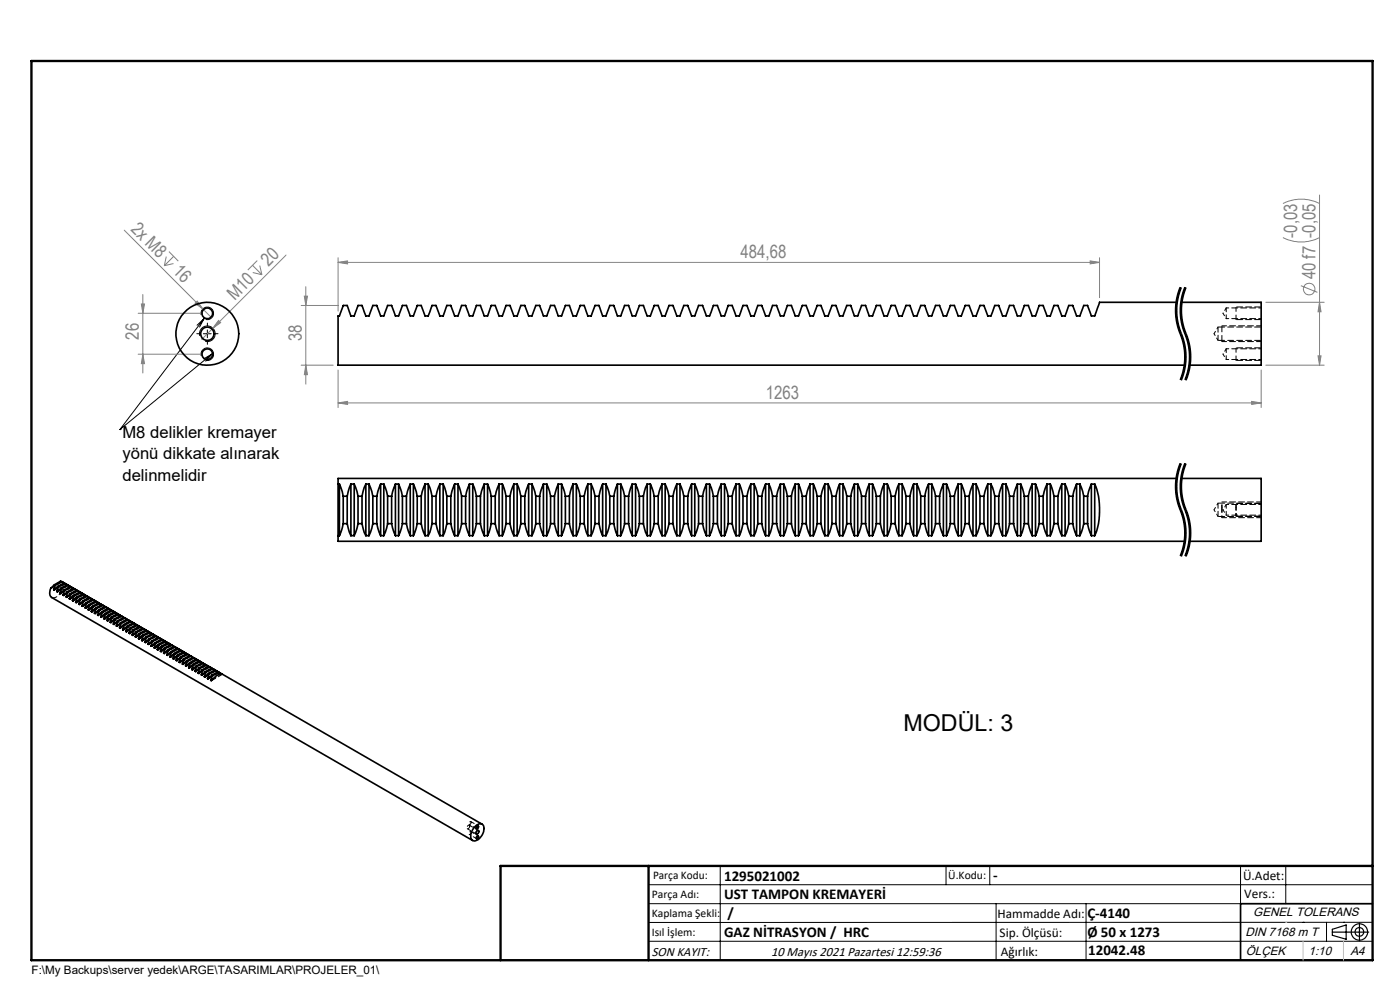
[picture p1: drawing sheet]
<svg xmlns="http://www.w3.org/2000/svg" width="297mm" height="210mm" viewBox="0 0 297 210" stroke-linecap="round" stroke-linejoin="round" font-family="sans-serif">
<g fill="none" stroke="#808080" stroke-width=".21">
<path d="M26.4 48.8l16.6 16.7M35.3 54.4l-.4 2M35.8 53.4l2 2M36.8 55.9l-1.9 .5M36.8 54.4l-1.9 2M53.6 56.3l2 2M53.6 57.8l2 .5M54.6 55.3l-2 2M55.1 56.3l.5 2M60.7 54.1l-17.9 17.9M71.7 55.7l2-.4v.7zM71.7 54.7v11.3"/>
<path d="M71.7 55.7h161.6M231.3 55.3l2 .4-2 .3zM233.3 54.7v8.4M272.2 50.4a8.6 8.6 0 0 0 7.7 0M272.2 43.2a8.6 8.6 0 0 1 7.7 0M279.9 41.4v36.1M29.3 66.5h13.7M29.3 75.1h13.7M30 64.5h.7l-.4 2zM30.3 75.1l.4 2h-.7zM30.3 62.5v16.6M41.4 64.3l.4-.4 1.2 1.6z"/>
<path d="M43 65.5l1.9 1.9M46.4 68l.4 .4-1.6 1.2zM63.9 64.8h7.9M63.9 77.5h6.8M64.6 62.8h.6l-.3 2zM64.9 77.5l.3 2h-.6zM64.9 60.8v20.7M71.7 78.5v8M267.5 78.5v8M268.5 77.5h12.4M268.5 64.1h12.4M276 60.6l3.5 1.4"/>
<path d="M279.6 75.5h.6l-.3 2zM279.9 64.1l.3 2h-.6zM71.7 85.5l2-.3v.6zM71.7 85.5h195.8M265.5 85.2l2 .3-2 .3z"/>
<circle cx="277.7" cy="61.3" r="1.23"/>
</g>
<g fill="none" stroke="#000" stroke-width=".21">
<path d="M42.4 71.3a1.67 1.67 0 0 1 1.4-2.2 1.67 1.67 0 0 1 1.8 1.9 1.67 1.67 0 0 1-2.1 1.4M42.7 75.5a1.34 1.34 0 0 1 1.2-1.7 1.34 1.34 0 0 1 1.4 1.5 1.34 1.34 0 0 1-1.7 1.1M42.7 66.8a1.33 1.33 0 0 1 1.2-1.6 1.33 1.33 0 0 1 1.4 1.4 1.33 1.33 0 0 1-1.7 1.2M43.1 70.8h1.7M43.3 67.6l-17.9 23.5M43.3 67.6l-1 1.8M43.3 67.6l-1.5 1.4M44 70v1.6M45 75.1l-19.6 16M45 75.1l-1.4 1.5M45 75.1l-1.8 1M249.4 64.5v.6a13 13 0 0 0 .7 5.2"/>
<path d="M249.5 64l-.1 .5M249.7 62.9l-.2 1.1M249.8 67.2l.3 2M249.8 64v3.2M250.1 70.4l.4 .9M250.1 69.2l.5 1.3M250.1 62.5l-.3 1.5M250.3 60.9l-.6 2M250.4 64.5v.6a13 13 0 0 0 .7 5.2M250.5 64l-.1 .5M250.5 60.9a13.2 13.2 0 0 0 .4 10.9 12.8 12.8 0 0 1-.4 8.8M250.5 71.3l.2 .5"/>
<path d="M250.6 70.5l.1 .2zM250.7 61l-.6 1.5M250.7 70.7l.3 1M250.7 62.9l-.2 1.1M250.7 71.8l.5 2.1 .1 1.5M250.8 67.2a14.9 14.9 0 0 0 1.2 4.5M250.8 64v3.2M251 79.7l-.3 1M251 71.7l.5 2.1 .2 2.2M251.1 70.4l.6 1.4M251.3 75.4l-.1 2.1-.7 2.6M251.3 60.9l-.6 2"/>
<path d="M251.5 60.9a13.2 13.2 0 0 0 .4 10.9 12.8 12.8 0 0 1-.4 8.8M251.7 76l-.3 2.1-.4 1.6M251.7 61l-.9 3M251.7 71.8l.5 2.1 .1 1.5M252 79.7l-.3 1M252 71.7l.3 1.1M252.3 75.4l-.2 2.7-.8 2.5M252.3 78.7l-.3 1M252.3 72.8l.4 3.2M252.7 76l-.4 2.6M25.4 91.1h.1M250.1 99.9l-.4 2.5"/>
<path d="M250.3 98.2l-.8 3.1-.1 2.7M250.5 98.3a13.2 13.2 0 0 0 .4 10.8 12.8 12.8 0 0 1-.4 8.9M250.5 80.1l-.2 .5M250.7 98.4l-.6 1.5M251.3 98.2l-.8 3.1-.1 2.7M251.5 98.3a13.2 13.2 0 0 0 .4 10.8 12.8 12.8 0 0 1-.4 8.9M251.7 98.4l-.7 2-.3 2M249.4 104l.4 2.7M249.7 102.4l.2 3.2M249.8 106.7l.7 2M249.9 105.6l.2 1M250.1 106.6l.4 1"/>
<path d="M250.4 104l.4 2.7M250.5 107.6l.1 .2M250.5 108.7l.7 2.5v3.2M250.5 117.4l-.2 .5M250.6 107.8l.1 .3zM250.7 108.1l.5 1.5M250.7 102.4l.2 3.2M250.8 106.7l.7 2M250.9 117.6l-.2 .5M250.9 105.6l.6 2M251.2 109.6l.4 2.1M251.2 114.4l-.7 3"/>
<path d="M251.5 107.6l.7 2M251.5 108.7l.7 2.5v3.2M251.6 111.7l-.1 3.2-.6 2.6M251.9 117.6l-.2 .5M252.2 109.6l.1 .5M252.2 114.4l-.2 1.5-.7 2M252.3 116l-.4 1.5M252.3 110.1l.3 1.6M252.6 111.7v2.2l-.3 2.1M101.1 176.3a.33 .33 0 0 1 .5-.1 .33 .33 0 0 1-.1 .5l-.3 .3a.31 .31 0 0 1-.3-.2 .31 .31 0 0 1 .1-.4zM101.2 177.4a.25 .25 0 0 1 .4 0 .25 .25 0 0 1-.1 .4l-.2 .1a.29 .29 0 0 1-.4-.2 .29 .29 0 0 1 .3-.3zM101.2 175.2l.2-.1a.33 .33 0 0 1 .1 .5 .33 .33 0 0 1-.5 .1z"/>
<path d="M137.6 187.7h153.6M137.6 191.7h153.6M137.6 199.7h153.6M152.8 183.7v20M200.7 183.7v4M210 183.7v4M211.3 191.7v12M230.4 191.7v12M263.2 183.7v20M272.8 183.7v8M276.4 195.6h.1M281.4 195.6v4.1"/>
<path d="M285 195.6h.1M291.2 195.6l-153.6 .1"/>
</g>
<path d="M259.2 107.7v-1.2" fill="none" stroke="#000" stroke-width=".21" stroke-dasharray="1.3 .6" stroke-dashoffset=".6" stroke-linecap="butt"/>
<path d="M259.2 109.8v-1.7" fill="none" stroke="#000" stroke-width=".21" stroke-dasharray="1.3 .6" stroke-dashoffset=".8" stroke-linecap="butt"/>
<path d="M262.2 107.8v-1" fill="none" stroke="#000" stroke-width=".21" stroke-dasharray="1.3 .6" stroke-dashoffset=".5" stroke-linecap="butt"/>
<path d="M262.2 109.5v-1.4" fill="none" stroke="#000" stroke-width=".21" stroke-dasharray="1.3 .6" stroke-dashoffset=".7" stroke-linecap="butt"/>
<path d="M259.2 72.4v-3.3" fill="none" stroke="#000" stroke-width=".21" stroke-dasharray="1.3 .6" stroke-dashoffset="-.1" stroke-linecap="butt"/>
<path d="M262.2 76.4v-2.6M262.2 67.8v-2.7" fill="none" stroke="#000" stroke-width=".21" stroke-dasharray="1.3 .6" stroke-dashoffset=".3" stroke-linecap="butt"/>
<path d="M259.2 107.7v-1.2" fill="none" stroke="#000" stroke-width=".25" stroke-dasharray="1.3 .6" stroke-dashoffset=".6" stroke-linecap="butt"/>
<path d="M259.2 109.8v-1.7" fill="none" stroke="#000" stroke-width=".25" stroke-dasharray="1.3 .6" stroke-dashoffset=".8" stroke-linecap="butt"/>
<path d="M262.2 109.5v-1.4" fill="none" stroke="#000" stroke-width=".25" stroke-dasharray="1.3 .6" stroke-dashoffset=".7" stroke-linecap="butt"/>
<path d="M262.2 107.8v-1" fill="none" stroke="#000" stroke-width=".25" stroke-dasharray="1.3 .6" stroke-dashoffset=".5" stroke-linecap="butt"/>
<path d="M250.5 60.9a12.8 12.8 0 0 0 0 9.9M250.5 70.8a12.8 12.8 0 0 1 0 9.8M251.5 60.9a12.8 12.8 0 0 0 0 9.9M251.5 70.8a12.8 12.8 0 0 1 0 9.8M250.5 98.3a12.8 12.8 0 0 0 0 9.8M251.5 98.3a12.8 12.8 0 0 0 0 9.8M250.5 108.1a12.8 12.8 0 0 1 0 9.9M251.5 108.1a12.8 12.8 0 0 1 0 9.9" fill="none" stroke="#000" stroke-width=".21" stroke-dasharray="6.3 1.3 1.3 1.3" stroke-dashoffset="3.2" stroke-linecap="butt"/>
<g fill="none" stroke="#000" stroke-width=".25">
<path d="M282.6 197.7h7.8M282.6 197.1l3-.9v3l-3-.8zM288.4 195.8v3.8M106.2 203.7h185"/>
<circle cx="288.4" cy="197.7" r="1.74"/>
<circle cx="288.4" cy="197.7" r=".93"/>
</g>
<path d="M42.3 70.8h-.6M44 69.1v-.6M44 72.5v.5M45.7 70.8h.5" fill="none" stroke="#000" stroke-width=".21" stroke-dasharray="15.2 1.3 1.3 1.3"/>
<path d="M259.2 72.5h8.3M267.6 69.1h-8.4M259.2 109.8h8.3M267.6 106.5h-8.4" fill="none" stroke="#000" stroke-width=".21" stroke-dasharray="1.3 .6" stroke-dashoffset=".3"/>
<path d="M259.2 72.5v-.1M262.2 76.5v-.1M262.2 67.8h.1M259.2 108.1v-.4M262.2 108.1v-.3" fill="none" stroke="#000" stroke-width=".21" stroke-dasharray="1.3 .6"/>
<path d="M262.2 76.5h5.3M262.2 67.8h5.3M267.6 73.8h-5.4M267.6 65.1h-5.4M262.2 109.5h5.3M267.6 106.8h-5.4" fill="none" stroke="#000" stroke-width=".21" stroke-dasharray="1.3 .6" stroke-dashoffset="-.1"/>
<path d="M259.2 108.1v-.4M262.2 109.5h.1M262.2 108.1v-.3" fill="none" stroke="#000" stroke-width=".25" stroke-dasharray="1.3 .6"/>
<path d="M291.2 191.7h-28v12" fill="none" stroke="#000" stroke-width=".35"/>
<path d="M6.7 12.9h284.5v190.8h-284.5zM137.6 183.7v20M291.2 183.7h-185v20" fill="none" stroke="#000" stroke-width=".5"/>
<path d="M276.4 199.7v4M285 199.7v4" fill="none" stroke="#c0c0c0" stroke-width=".21"/>
<path d="M272.8 195.6h.1" fill="none" stroke="#c0c0c0" stroke-width=".25"/>
<g fill="#808080">
<path d="M41.4 64.3l.4-.4 1.2 1.6z"/>
<path d="M46.4 68l.4 .4-1.6 1.2z"/>
<path d="M265.5 85.2l2 .3-2 .3zM71.7 85.5l2-.3v.6zM231.3 55.3l2 .4-2 .3zM71.7 55.7l2-.4v.7z"/>
<path d="M64.6 62.8h.6l-.3 2zM64.9 77.5l.3 2h-.6zM279.9 64.1l.3 2h-.6zM279.6 75.5h.6l-.3 2zM30 64.5h.7l-.4 2zM30.3 75.1l.4 2h-.7z"/>
</g>
<g fill="none" stroke="#000" stroke-width=".35">
<path d="M249.6 64.1h-16.3l-1.1 2.9h-.7l-.8-2.2h-.8l-.8 2.2h-.7l-.8-2.2h-.9l-.7 2.2h-.8l-.8-2.2h-.8l-.8 2.2h-.7l-.8-2.2h-.8l-.8 2.2h-.7l-.8-2.2h-.9l-.8 2.2h-.7l-.8-2.2h-.8l-.8 2.2h-.7l-.8-2.2h-.9l-.8 2.2h-.6l-.9-2.2h-.8l-.8 2.2h-.7l-.8-2.2h-.8l-.9 2.2h-.6l-.8-2.2h-.9l-.8 2.2h-.7l-.8-2.2h-.8l-.8 2.2h-.7l-.8-2.2h-.9l-.8 2.2h-.7l-.8-2.2h-.8l-.8 2.2h-.7l-.8-2.2h-.8l-.9 2.2h-.7l-.7-2.2h-.9l-.8 2.2h-.7l-.8-2.2h-.8l-.8 2.2h-.7l-.8-2.2h-.9l-.8 2.2h-.7l-.8-2.2h-.8l-.8 2.2h-.7l-.8-2.2h-.8l-.9 2.2h-.7l-.8-2.2h-.8l-.8 2.2h-.7l-.8-2.2h-.9l-.7 2.2h-.7l-.9-2.2h-.8l-.8 2.2h-.7l-.8-2.2h-.8l-.8 2.2h-.7l-.8-2.2h-.9l-.8 2.2h-.7l-.8-2.2h-.8l-.8 2.2h-.7l-.8-2.2h-.9l-.8 2.2h-.6l-.9-2.2h-.8l-.8 2.2h-.7l-.8-2.2h-.8l-.8 2.2h-.7l-.8-2.2h-.9l-.8 2.2h-.7l-.8-2.2h-.8l-.8 2.2h-.7l-.8-2.2h-.9l-.8 2.2h-.7l-.7-2.2h-.9l-.8 2.2h-.7l-.8-2.2h-.8l-.8 2.2h-.8l-.7-2.2h-.9l-.8 2.2h-.7l-.8-2.2h-.8l-.8 2.2h-.7l-.8-2.2h-.9l-.8 2.2h-.7l-.8-2.2h-.8l-.8 2.2h-.7l-.8-2.2h-.8l-.8 2.2h-.8l-.8-2.2h-.8l-.8 2.2h-.7l-.8-2.2h-.8l-.8 2.2h-.7l-.8-2.2h-.9l-.8 2.2h-.7l-.8-2.2h-.8l-.8 2.2h-.7l-.8-2.2h-.9l-.7 2.2h-.8l-.8-2.2h-.8l-.8 2.2h-.7l-.8-2.2h-.8l-.9 2.2h-.6l-.8-2.2h-.9l-.8 2.2h-.7l-.8-2.2h-.8l-.8 2.2h-.7l-.8-2.2h-.9l-.8 2.2h-.6l-.9-2.2h-.8l-.8 2.2h-.7l-.8-2.2h-.8l-.9 2.2h-.7l-.7-2.2h-.9l-.8 2.2h-.3v10.5h179.7M250.6 64.1h16.9v13.4h-15.2M71.7 113.6v1.2h179.7M71.7 113.6h.3M71.7 102.7h.3M71.7 102.7v10.9M72 102.7l.8 2.6M72 102.7v10.9M72.8 111.1l-.8 2.5M72.8 111.1h.9M72.8 105.3h.9M72.8 105.3v5.8"/>
<path d="M73.7 111.1l.7 2.5M73.7 105.3v5.8M74.4 102.7l-.7 2.6M74.4 113.6h.7M74.4 102.7h.7M74.4 102.7v10.9M75.1 102.7l.9 2.6M75.1 102.7v10.9M76 111.1l-.9 2.5M76 111.1h.8M76 105.3h.8M76 105.3v5.8"/>
<path d="M76.8 111.1l.5 1.8 .3 .7M76.8 105.3v5.8M77.6 102.7l-.3 .7-.5 1.9M77.6 113.6h.7M77.6 102.7h.7M77.6 102.7v10.9M78.3 102.7l.8 2.6M78.3 102.7v10.9M79.1 111.1l-.8 2.5M79.1 111.1h.8M79.1 105.3h.8M79.1 105.3v5.8"/>
<path d="M79.9 111.1l.9 2.5M79.9 105.3v5.8M80.8 102.7l-.9 2.6M80.8 113.6h.6M80.8 102.7h.6M80.8 102.7v10.9M81.4 102.7l.8 2.6M81.4 102.7v10.9M82.2 111.1l-.8 2.5M82.2 111.1h.9M82.2 105.3h.9M82.2 105.3v5.8"/>
<path d="M83.1 111.1l.8 2.5M83.1 105.3v5.8M83.9 102.7l-.8 2.6M83.9 113.6h.7M83.9 102.7h.7M83.9 102.7v10.9M84.6 102.7l.8 2.6M84.6 102.7v10.9M85.4 111.1l-.8 2.5M85.4 111.1h.8M85.4 105.3h.8M85.4 105.3v5.8"/>
<path d="M86.2 111.1l.8 2.5M86.2 105.3v5.8M87 102.7l-.8 2.6M87 113.6h.7M87 102.7h.7M87 102.7v10.9M87.7 102.7l.8 2.6M87.7 102.7v10.9M88.5 111.1l-.8 2.5M88.5 111.1h.9M88.5 105.3h.9M88.5 105.3v5.8"/>
<path d="M89.4 111.1l.8 2.5M89.4 105.3v5.8M90.2 102.7l-.8 2.6M90.2 113.6h.6M90.2 102.7h.6M90.2 102.7v10.9M90.8 102.7l.4 .7 .5 1.9M90.8 102.7v10.9M91.7 111.1l-.5 1.8-.4 .7M91.7 111.1h.8M91.7 105.3h.8M91.7 105.3v5.8"/>
<path d="M92.5 111.1l.8 2.5M92.5 105.3v5.8M93.3 102.7l-.8 2.6M93.3 113.6h.7M93.3 102.7h.7M93.3 102.7v10.9M94 102.7l.8 2.6M94 102.7v10.9M94.8 111.1l-.8 2.5M94.8 111.1h.8M94.8 105.3h.8M94.8 105.3v5.8"/>
<path d="M95.6 111.1l.8 2.5M95.6 105.3v5.8M96.4 102.7l-.8 2.6M96.4 113.6h.8M96.4 102.7h.8M96.4 102.7v10.9M97.2 102.7l.7 2.6M97.2 102.7v10.9M97.9 111.1l-.7 2.5M97.9 111.1h.9M97.9 105.3h.9M97.9 105.3v5.8"/>
<path d="M98.8 111.1l.8 2.5M98.8 105.3v5.8M99.6 102.7l-.8 2.6M99.6 113.6h.7M99.6 102.7h.7M99.6 102.7v10.9M100.3 102.7l.8 2.6M100.3 102.7v10.9M101.1 111.1l-.8 2.5M101.1 111.1h.8M101.1 105.3h.8M101.1 105.3v5.8"/>
<path d="M101.9 111.1l.8 2.5M101.9 105.3v5.8M102.7 102.7l-.8 2.6M102.7 113.6h.7M102.7 102.7h.7M102.7 102.7v10.9M103.4 102.7l.8 2.6M103.4 102.7v10.9M104.2 111.1l-.8 2.5M104.2 111.1h.9M104.2 105.3h.9M104.2 105.3v5.8"/>
<path d="M105.1 111.1l.8 2.5M105.1 105.3v5.8M105.9 102.7l-.8 2.6M105.9 113.6h.7M105.9 102.7h.7M105.9 102.7v10.9M106.6 102.7l.8 2.6M106.6 102.7v10.9M107.4 111.1l-.8 2.5M107.4 111.1h.8M107.4 105.3h.8M107.4 105.3v5.8"/>
<path d="M108.2 111.1l.8 2.5M108.2 105.3v5.8M109 102.7l-.8 2.6M109 113.6h.7M109 102.7h.7M109 102.7v10.9M109.7 102.7l.8 2.6M109.7 102.7v10.9M110.5 111.1l-.8 2.5M110.5 111.1h.8M110.5 105.3h.8M110.5 105.3v5.8"/>
<path d="M111.3 111.1l.8 2.5M111.3 105.3v5.8M112.1 102.7l-.8 2.6M112.1 113.6h.8M112.1 102.7h.8M112.1 102.7v10.9M112.9 102.7l.8 2.6M112.9 102.7v10.9M113.7 111.1l-.8 2.5M113.7 111.1h.8M113.7 105.3h.8M113.7 105.3v5.8"/>
<path d="M114.5 111.1l.8 2.5M114.5 105.3v5.8M115.3 102.7l-.8 2.6M115.3 113.6h.7M115.3 102.7h.7M115.3 102.7v10.9M116 102.7l.8 2.6M116 102.7v10.9M116.8 111.1l-.8 2.5M116.8 111.1h.8M116.8 105.3h.8M116.8 105.3v5.8"/>
<path d="M117.6 111.1l.8 2.5M117.6 105.3v5.8M118.4 102.7l-.8 2.6M118.4 113.6h.7M118.4 102.7h.7M118.4 102.7v10.9M119.1 102.7l.8 2.6M119.1 102.7v10.9M119.9 111.1l-.8 2.5M119.9 111.1h.9M119.9 105.3h.9M119.9 105.3v5.8"/>
<path d="M120.8 111.1l.8 2.5M120.8 105.3v5.8M121.6 102.7l-.8 2.6M121.6 113.6h.7M121.6 102.7h.7M121.6 102.7v10.9M122.3 102.7l.8 2.6M122.3 102.7v10.9M123.1 111.1l-.8 2.5M123.1 111.1h.8M123.1 105.3h.8M123.1 105.3v5.8"/>
<path d="M123.9 111.1l.8 2.5M123.9 105.3v5.8M124.7 102.7l-.8 2.6M124.7 113.6h.7M124.7 102.7h.7M124.7 102.7v10.9M125.4 102.7l.8 2.6M125.4 102.7v10.9M126.2 111.1l-.8 2.5M126.2 111.1h.9M126.2 105.3h.9M126.2 105.3v5.8"/>
<path d="M127.1 111.1l.7 2.5M127.1 105.3v5.8M127.8 102.7l-.7 2.6M127.8 113.6h.8M127.8 102.7h.8M127.8 102.7v10.9M128.6 102.7l.8 2.6M128.6 102.7v10.9M129.4 111.1l-.8 2.5M129.4 111.1h.8M129.4 105.3h.8M129.4 105.3v5.8"/>
<path d="M130.2 111.1l.8 2.5M130.2 105.3v5.8M131 102.7l-.8 2.6M131 113.6h.7M131 102.7h.7M131 102.7v10.9M131.7 102.7l.8 2.6M131.7 102.7v10.9M132.5 111.1l-.8 2.5M132.5 111.1h.9M132.5 105.3h.9M132.5 105.3v5.8"/>
<path d="M133.4 111.1l.7 2.5M133.4 105.3v5.8M134.1 102.7l-.7 2.6M134.1 113.6h.7M134.1 102.7h.7M134.1 102.7v10.9M134.8 102.7l.8 2.6M134.8 102.7v10.9M135.6 111.1l-.8 2.5M135.6 111.1h.9M135.6 105.3h.9M135.6 105.3v5.8"/>
<path d="M136.5 111.1l.4 1.8 .4 .7M136.5 105.3v5.8M137.3 102.7l-.4 .7-.4 1.9M137.3 113.6h.7M137.3 102.7h.7M137.3 102.7v10.9M138 102.7l.8 2.6M138 102.7v10.9M138.8 111.1l-.8 2.5M138.8 111.1h.8M138.8 105.3h.8M138.8 105.3v5.8"/>
<path d="M139.6 111.1l.8 2.5M139.6 105.3v5.8M140.4 102.7l-.8 2.6M140.4 113.6h.7M140.4 102.7h.7M140.4 102.7v10.9M141.1 102.7l.8 2.6M141.1 102.7v10.9M141.9 111.1l-.8 2.5M141.9 111.1h.9M141.9 105.3h.9M141.9 105.3v5.8"/>
<path d="M142.8 111.1l.8 2.5M142.8 105.3v5.8M143.6 102.7l-.8 2.6M143.6 113.6h.7M143.6 102.7h.7M143.6 102.7v10.9M144.3 102.7l.8 2.6M144.3 102.7v10.9M145.1 111.1l-.8 2.5M145.1 111.1h.8M145.1 105.3h.8M145.1 105.3v5.8"/>
<path d="M145.9 111.1l.8 2.5M145.9 105.3v5.8M146.7 102.7l-.8 2.6M146.7 113.6h.7M146.7 102.7h.7M146.7 102.7v10.9M147.4 102.7l.8 2.6M147.4 102.7v10.9M148.2 111.1l-.8 2.5M148.2 111.1h.8M148.2 105.3h.8M148.2 105.3v5.8"/>
<path d="M149 111.1l.9 2.5M149 105.3v5.8M149.9 102.7l-.9 2.6M149.9 113.6h.6M149.9 102.7h.6M149.9 102.7v10.9M150.5 102.7l.4 .7 .4 1.9M150.5 102.7v10.9M151.3 111.1l-.4 1.8-.4 .7M151.3 111.1h.9M151.3 105.3h.9M151.3 105.3v5.8"/>
<path d="M152.2 111.1l.8 2.5M152.2 105.3v5.8M153 102.7l-.8 2.6M153 113.6h.7M153 102.7h.7M153 102.7v10.9M153.7 102.7l.8 2.6M153.7 102.7v10.9M154.5 111.1l-.8 2.5M154.5 111.1h.8M154.5 105.3h.8M154.5 105.3v5.8"/>
<path d="M155.3 111.1l.8 2.5M155.3 105.3v5.8M156.1 102.7l-.8 2.6M156.1 113.6h.7M156.1 102.7h.7M156.1 102.7v10.9M156.8 102.7l.8 2.6M156.8 102.7v10.9M157.6 111.1l-.8 2.5M157.6 111.1h.9M157.6 105.3h.9M157.6 105.3v5.8"/>
<path d="M158.5 111.1l.8 2.5M158.5 105.3v5.8M159.3 102.7l-.8 2.6M159.3 113.6h.7M159.3 102.7h.7M159.3 102.7v10.9M160 102.7l.8 2.6M160 102.7v10.9M160.8 111.1l-.8 2.5M160.8 111.1h.8M160.8 105.3h.8M160.8 105.3v5.8"/>
<path d="M161.6 111.1l.8 2.5M161.6 105.3v5.8M162.4 102.7l-.8 2.6M162.4 113.6h.7M162.4 102.7h.7M162.4 102.7v10.9M163.1 102.7l.8 2.6M163.1 102.7v10.9M163.9 111.1l-.8 2.5M163.9 111.1h.8M163.9 105.3h.8M163.9 105.3v5.8"/>
<path d="M164.7 111.1l.9 2.5M164.7 105.3v5.8M165.6 102.7l-.9 2.6M165.6 113.6h.7M165.6 102.7h.7M165.6 102.7v10.9M166.3 102.7l.7 2.6M166.3 102.7v10.9M167 111.1l-.7 2.5M167 111.1h.9M167 105.3h.9M167 105.3v5.8"/>
<path d="M167.9 111.1l.8 2.5M167.9 105.3v5.8M168.7 102.7l-.8 2.6M168.7 113.6h.7M168.7 102.7h.7M168.7 102.7v10.9M169.4 102.7l.8 2.6M169.4 102.7v10.9M170.2 111.1l-.8 2.5M170.2 111.1h.8M170.2 105.3h.8M170.2 105.3v5.8"/>
<path d="M171 111.1l.8 2.5M171 105.3v5.8M171.8 102.7l-.8 2.6M171.8 113.6h.7M171.8 102.7h.7M171.8 102.7v10.9M172.5 102.7l.9 2.6M172.5 102.7v10.9M173.4 111.1l-.9 2.5M173.4 111.1h.8M173.4 105.3h.8M173.4 105.3v5.8"/>
<path d="M174.2 111.1l.8 2.5M174.2 105.3v5.8M175 102.7l-.8 2.6M175 113.6h.7M175 102.7h.7M175 102.7v10.9M175.7 102.7l.8 2.6M175.7 102.7v10.9M176.5 111.1l-.8 2.5M176.5 111.1h.8M176.5 105.3h.8M176.5 105.3v5.8"/>
<path d="M177.3 111.1l.8 2.5M177.3 105.3v5.8M178.1 102.7l-.8 2.6M178.1 113.6h.7M178.1 102.7h.7M178.1 102.7v10.9M178.8 102.7l.8 2.6M178.8 102.7v10.9M179.6 111.1l-.8 2.5M179.6 111.1h.9M179.6 105.3h.9M179.6 105.3v5.8"/>
<path d="M180.5 111.1l.8 2.5M180.5 105.3v5.8M181.3 102.7l-.8 2.6M181.3 113.6h.7M181.3 102.7h.7M181.3 102.7v10.9M182 102.7l.8 2.6M182 102.7v10.9M182.8 111.1l-.8 2.5M182.8 111.1h.8M182.8 105.3h.8M182.8 105.3v5.8"/>
<path d="M183.6 111.1l.8 2.5M183.6 105.3v5.8M184.4 102.7l-.8 2.6M184.4 113.6h.7M184.4 102.7h.7M184.4 102.7v10.9M185.1 102.7l.8 2.6M185.1 102.7v10.9M185.9 111.1l-.8 2.5M185.9 111.1h.9M185.9 105.3h.9M185.9 105.3v5.8"/>
<path d="M186.8 111.1l.7 2.5M186.8 105.3v5.8M187.5 102.7l-.7 2.6M187.5 113.6h.7M187.5 102.7h.7M187.5 102.7v10.9M188.2 102.7l.9 2.6M188.2 102.7v10.9M189.1 111.1l-.9 2.5M189.1 111.1h.8M189.1 105.3h.8M189.1 105.3v5.8"/>
<path d="M189.9 111.1l.8 2.5M189.9 105.3v5.8M190.7 102.7l-.8 2.6M190.7 113.6h.7M190.7 102.7h.7M190.7 102.7v10.9M191.4 102.7l.8 2.6M191.4 102.7v10.9M192.2 111.1l-.8 2.5M192.2 111.1h.8M192.2 105.3h.8M192.2 105.3v5.8"/>
<path d="M193 111.1l.8 2.5M193 105.3v5.8M193.8 102.7l-.8 2.6M193.8 113.6h.7M193.8 102.7h.7M193.8 102.7v10.9M194.5 102.7l.8 2.6M194.5 102.7v10.9M195.3 111.1l-.8 2.5M195.3 111.1h.9M195.3 105.3h.9M195.3 105.3v5.8"/>
<path d="M196.2 111.1l.4 1.8 .4 .7M196.2 105.3v5.8M197 102.7l-.4 .7-.4 1.9M197 113.6h.7M197 102.7h.7M197 102.7v10.9M197.7 102.7l.8 2.6M197.7 102.7v10.9M198.5 111.1l-.8 2.5M198.5 111.1h.8M198.5 105.3h.8M198.5 105.3v5.8"/>
<path d="M199.3 111.1l.8 2.5M199.3 105.3v5.8M200.1 102.7l-.8 2.6M200.1 113.6h.7M200.1 102.7h.7M200.1 102.7v10.9M200.8 102.7l.8 2.6M200.8 102.7v10.9M201.6 111.1l-.8 2.5M201.6 111.1h.9M201.6 105.3h.9M201.6 105.3v5.8"/>
<path d="M202.5 111.1l.8 2.5M202.5 105.3v5.8M203.3 102.7l-.8 2.6M203.3 113.6h.6M203.3 102.7h.6M203.3 102.7v10.9M203.9 102.7l.9 2.6M203.9 102.7v10.9M204.8 111.1l-.9 2.5M204.8 111.1h.8M204.8 105.3h.8M204.8 105.3v5.8"/>
<path d="M205.6 111.1l.8 2.5M205.6 105.3v5.8M206.4 102.7l-.8 2.6M206.4 113.6h.7M206.4 102.7h.7M206.4 102.7v10.9M207.1 102.7l.8 2.6M207.1 102.7v10.9M207.9 111.1l-.8 2.5M207.9 111.1h.8M207.9 105.3h.8M207.9 105.3v5.8"/>
<path d="M208.7 111.1l.9 2.5M208.7 105.3v5.8M209.6 102.7l-.9 2.6M209.6 113.6h.6M209.6 102.7h.6M209.6 102.7v10.9M210.2 102.7l.4 .7 .4 1.9M210.2 102.7v10.9M211 111.1l-.4 1.8-.4 .7M211 111.1h.9M211 105.3h.9M211 105.3v5.8"/>
<path d="M211.9 111.1l.8 2.5M211.9 105.3v5.8M212.7 102.7l-.8 2.6M212.7 113.6h.7M212.7 102.7h.7M212.7 102.7v10.9M213.4 102.7l.8 2.6M213.4 102.7v10.9M214.2 111.1l-.8 2.5M214.2 111.1h.8M214.2 105.3h.8M214.2 105.3v5.8"/>
<path d="M215 111.1l.8 2.5M215 105.3v5.8M215.8 102.7l-.8 2.6M215.8 113.6h.7M215.8 102.7h.7M215.8 102.7v10.9M216.5 102.7l.8 2.6M216.5 102.7v10.9M217.3 111.1l-.8 2.5M217.3 111.1h.9M217.3 105.3h.9M217.3 105.3v5.8"/>
<path d="M218.2 111.1l.8 2.5M218.2 105.3v5.8M219 102.7l-.8 2.6M219 113.6h.7M219 102.7h.7M219 102.7v10.9M219.7 102.7l.8 2.6M219.7 102.7v10.9M220.5 111.1l-.8 2.5M220.5 111.1h.8M220.5 105.3h.8M220.5 105.3v5.8"/>
<path d="M221.3 111.1l.8 2.5M221.3 105.3v5.8M222.1 102.7l-.8 2.6M222.1 113.6h.7M222.1 102.7h.7M222.1 102.7v10.9M222.8 102.7l.8 2.6M222.8 102.7v10.9M223.6 111.1l-.8 2.5M223.6 111.1h.8M223.6 105.3h.8M223.6 105.3v5.8"/>
<path d="M224.4 111.1l.8 2.5M224.4 105.3v5.8M225.2 102.7l-.8 2.6M225.2 113.6h.8M225.2 102.7h.8M225.2 102.7v10.9M226 102.7l.7 2.6M226 102.7v10.9M226.7 111.1l-.7 2.5M226.7 111.1h.9M226.7 105.3h.9M226.7 105.3v5.8"/>
<path d="M227.6 111.1l.8 2.5M227.6 105.3v5.8M228.4 102.7l-.8 2.6M228.4 113.6h.7M228.4 102.7h.7M228.4 102.7v10.9M229.1 102.7l.8 2.6M229.1 102.7v10.9M229.9 111.1l-.8 2.5M229.9 111.1h.8M229.9 105.3h.8M229.9 105.3v5.8"/>
<path d="M230.7 111.1l.8 2.5M230.7 105.3v5.8M231.5 102.7l-.8 2.6M231.5 113.6h.7M231.5 102.7h.7M231.5 102.7v10.9M232.2 102.7a15 15 0 0 1 0 10.9M232.2 102.7v10.9M249.6 101.5h-177.9v1.2M250.6 101.5h16.9v13.3h-15.2M10.8 124.7a1.6 1.6 0 0 0 .2 2l89.3 51.6M11 124.6l-.2 .1"/>
<path d="M11.6 124l-.8 .7M11.6 124l.1 .1M11.7 124.1l-.3 1M11.8 124.8l-.4 .3M12.2 124.4l-.7 .8-.1-.1M12.2 124.4l.2 .1M12.4 124.5l-.3 1M12.5 125.2l-.4 .3M12.8 123.3l.7 .3M12.8 123.3l.2 .1M12.8 123.3l-1.2 .7M12.9 124.8l-.7 .7h-.1"/>
<path d="M12.9 124.8l.2 .1M13 123.4l.7 .3M13 123.4l-1.3 .7M13.1 124.9l-.4 1M13.2 125.6l-.5 .3M13.5 123.7l.6 .3M13.5 123.7l.2 .1M13.5 123.7l-1.3 .7M13.6 125.2l-.7 .7h-.2M13.6 125.2l.2 .1M13.7 123.8l.6 .3M13.7 123.8l-1.3 .7"/>
<path d="M13.8 125.3l-.4 .9M13.8 126l-.4 .2M14.1 124.1l.7 .2M14.1 124.1l.2 .1M14.1 124.1l-1.2 .7M14.3 125.5l-.8 .8-.1-.1M14.3 125.5l.1 .2M14.3 124.2l.7 .3M14.3 124.2l-1.2 .7M14.4 125.7l-.4 .9M14.5 126.4l-.5 .2M14.8 124.5l.7 .2"/>
<path d="M14.8 124.5l.2 .1M14.8 124.5l-1.2 .7M14.9 125.9l-.7 .8-.2-.1M14.9 125.9l.2 .1M15 124.6l.7 .2M15 124.6l-1.2 .7M15.1 126l-.4 1M15.1 126.7l-.4 .3M15.5 124.8l.6 .3M15.5 124.8l.2 .1M15.5 124.8l-1.2 .7M15.6 126.3l-.7 .8-.2-.1"/>
<path d="M15.6 126.3l.2 .1M15.7 124.9l.6 .3M15.7 124.9l-1.3 .8M15.8 126.4l-.4 1M15.8 127.1l-.4 .3M16.2 125.2l.6 .3M16.2 125.2l.1 .1M16.2 125.2l-1.3 .7M16.2 126.7l-.7 .8-.1-.1M16.2 126.7l.2 .1M16.3 125.3l.7 .3M16.3 125.3l-1.2 .7"/>
<path d="M16.4 126.8l-.3 1M16.5 127.5l-.4 .3M16.8 125.6l.7 .3M16.8 125.6l.2 .1M16.8 125.6l-1.2 .7M16.9 127.1l-.7 .7h-.1M16.9 127.1l.2 .1M17 125.7l.7 .3M17 125.7l-1.2 .7M17.1 127.2l-.4 1M17.1 127.9l-.4 .3M17.5 126l.6 .3"/>
<path d="M17.5 126l.1 .1M17.5 126l-1.3 .7M17.6 127.5l-.7 .7h-.2M17.6 127.5l.1 .1M17.6 126.1l.7 .3M17.6 126.1l-1.2 .7M17.7 127.6l-.3 .9M17.8 128.3l-.4 .2M18.1 126.4l.7 .2M18.1 126.4l.2 .1M18.1 126.4l-1.2 .7M18.2 127.9l-.7 .7-.1-.1"/>
<path d="M18.2 127.9l.2 .1M18.3 126.5l.7 .3M18.3 126.5l-1.2 .7M18.4 128l-.3 .9M18.5 128.7l-.4 .2M18.8 126.8l.7 .2M18.8 126.8l.2 .1M18.8 126.8l-1.2 .7M18.9 128.3l-.7 .7-.1-.1M18.9 128.3l.2 .1M19 126.9l.6 .3M19 126.9l-1.3 .7"/>
<path d="M19.1 128.4l-.4 .9M19.2 129.1l-.5 .2M19.5 127.2l.6 .2M19.5 127.2l.1 .1M19.5 127.2l-1.3 .7M19.6 128.6l-.7 .8-.2-.1M19.6 128.6l.2 .2M19.6 127.3l.7 .3M19.6 127.3l-1.2 .7M19.8 128.8l-.4 .9M19.8 129.4l-.4 .3M20.1 127.6l.7 .2"/>
<path d="M20.1 127.6h.2M20.1 127.6l-1.2 .7M20.2 129l-.7 .8-.1-.1M20.2 129l.2 .1M20.3 127.6l.7 .3M20.3 127.6l-1.2 .8M20.4 129.1l-.4 1M20.5 129.8l-.5 .3M20.8 127.9l.7 .3M20.8 127.9l.2 .1M20.8 127.9l-1.2 .7M20.9 129.4l-.7 .8-.2-.1"/>
<path d="M20.9 129.4l.2 .1M21 128l.7 .3M21 128l-1.2 .8M21.1 129.5l-.4 .9M21.1 130.2l-.4 .2M21.5 128.3l.6 .3M21.5 128.3l.2 .1M21.5 128.3l-1.3 .7M21.6 129.8l-.8 .8-.1-.2M21.6 129.8l.2 .1M21.7 128.4l.6 .3M21.7 128.4l-1.3 .7"/>
<path d="M21.8 129.9l-.4 .9M21.8 130.6l-.4 .2M22.2 128.7l.6 .2M22.2 128.7l.1 .1M22.2 128.7l-1.3 .7M22.2 130.2l-.7 .7-.1-.1M22.2 130.2l.2 .1M22.3 128.8l.7 .3M22.3 128.8l-1.2 .7M22.4 130.3l-.4 .9M22.5 131l-.5 .2M22.8 129.1l.7 .2"/>
<path d="M22.8 129.1l.2 .1M22.8 129.1l-1.2 .7M22.9 130.6l-.7 .7-.2-.1M22.9 130.6l.2 .1M23 129.2l.7 .3M23 129.2l-1.2 .7M23.1 130.7l-.4 .9M23.1 131.4l-.4 .2M23.5 129.5l.6 .2M23.5 129.5l.1 .1M23.5 129.5l-1.3 .7M23.6 130.9l-.7 .8-.2-.1"/>
<path d="M23.6 130.9l.1 .1M23.6 129.6l.7 .2M23.6 129.6l-1.2 .7M23.7 131l-.3 1M23.8 131.8l-.4 .2M24.1 129.8l.7 .3M24.1 129.8l.2 .2M24.1 129.8l-1.2 .8M24.2 131.3l-.7 .8-.1-.1M24.2 131.3l.2 .1M24.3 130l.7 .2M24.3 130l-1.2 .7"/>
<path d="M24.4 131.4l-.3 1M24.5 132.1l-.4 .3M24.8 130.2l.7 .3M24.8 130.2l.2 .1M24.8 130.2l-1.2 .7M24.9 131.7l-.7 .8-.1-.1M24.9 131.7l.2 .1M25 130.3l.6 .3M25 130.3l-1.3 .7M25.1 131.8l-.4 1M25.2 132.5l-.5 .3M25.5 130.6l.6 .3"/>
<path d="M25.5 130.6l.1 .1M25.5 130.6l-1.3 .7M25.6 132.1l-.7 .7h-.2M25.6 132.1l.2 .1M25.6 130.7l.7 .3M25.6 130.7l-1.2 .7M25.8 132.2l-.4 1M25.8 132.9l-.4 .3M26.1 131l.7 .3M26.1 131l.2 .1M26.1 131l-1.2 .7M26.2 132.5l-.7 .7h-.1"/>
<path d="M26.2 132.5l.2 .1M26.3 131.1l.7 .3M26.3 131.1l-1.2 .7M26.4 132.6l-.4 1M26.5 133.3l-.5 .3M26.8 131.4l.7 .2M26.8 131.4l.2 .1M26.8 131.4l-1.2 .7M26.9 132.9l-.7 .7h-.2M26.9 132.9l.2 .1M27 131.5l.7 .3M27 131.5l-1.2 .7"/>
<path d="M27.1 133l-.4 .9M27.1 133.7l-.4 .2M27.5 131.8l.7 .2M27.5 131.8l.2 .1M27.5 131.8l-1.3 .7M27.6 133.3l-.8 .7-.1-.1M27.6 133.3h.2M27.7 131.9l.6 .2M27.7 131.9l-1.3 .7M27.8 133.3l-.4 1M27.8 134l-.4 .3M28.2 132.1l.6 .3"/>
<path d="M28.2 132.1l.1 .1M28.2 132.1l-1.3 .8M28.2 133.6l-.7 .8-.1-.1M28.2 133.6l.2 .1M28.3 132.2l.7 .3M28.3 132.2l-1.2 .8M28.4 133.7l-.4 1M28.5 134.4l-.5 .3M28.8 132.5l.7 .3M28.8 132.5l.2 .1M28.8 132.5l-1.2 .8M28.9 134l-.7 .8-.2-.1"/>
<path d="M28.9 134l.2 .1M29 132.6l.7 .3M29 132.6l-1.2 .7M29.1 134.1l-.4 1M29.1 134.8l-.4 .3M29.5 132.9l.6 .3M29.5 132.9l.2 .1M29.5 132.9l-1.3 .7M29.6 134.4l-.7 .8-.2-.1M29.6 134.4l.1 .1M29.7 133l.6 .3M29.7 133l-1.3 .7"/>
<path d="M29.7 134.5l-.3 1M29.8 135.2l-.4 .3M30.1 133.3l.7 .3M30.1 133.3l.2 .1M30.1 133.3l-1.2 .7M30.2 134.8l-.7 .8-.1-.1M30.2 134.8l.2 .1M30.3 133.4l.7 .3M30.3 133.4l-1.2 .7M30.4 134.9l-.3 .9M30.5 135.6l-.4 .2M30.8 133.7l.7 .2"/>
<path d="M30.8 133.7l.2 .1M30.8 133.7l-1.2 .7M30.9 135.2l-.7 .7-.1-.1M30.9 135.2l.2 .1M31 133.8l.6 .3M31 133.8l-1.3 .7M31.1 135.3l-.4 .9M31.2 136l-.5 .2M31.5 134.1l.6 .2M31.5 134.1l.1 .1M31.5 134.1l-1.3 .7M31.6 135.6l-.7 .7-.2-.1"/>
<path d="M31.6 135.6l.1 .1M31.6 134.2l.7 .3M31.6 134.2l-1.2 .7M31.7 135.7l-.3 .9M31.8 136.4l-.4 .2M32.1 134.5l.7 .2M32.1 134.5l.2 .1M32.1 134.5l-1.2 .7M32.2 136l-.7 .7-.1-.1M32.2 136l.2 .1M32.3 134.6l.7 .3M32.3 134.6l-1.2 .7"/>
<path d="M32.4 136.1l-.4 .9M32.5 136.8l-.5 .2M32.8 134.9l.7 .2M32.8 134.9l.2 .1M32.8 134.9l-1.2 .7M32.9 136.3l-.7 .8-.2-.1M32.9 136.3l.2 .1M33 135l.7 .2M33 135l-1.3 .7M33.1 136.4l-.4 1M33.1 137.2l-.4 .2M33.5 135.2l.6 .3"/>
<path d="M33.5 135.2l.2 .2M33.5 135.2l-1.3 .8M33.6 136.7l-.8 .8-.1-.1M33.6 136.7l.2 .1M33.7 135.4l.6 .2M33.7 135.4l-1.3 .7M33.8 136.8l-.4 1M33.8 137.5l-.4 .3M34.1 135.6l.7 .3M34.1 135.6l.2 .1M34.1 135.6l-1.2 .7M34.3 137.1l-.8 .8-.1-.1"/>
<path d="M34.3 137.1l.1 .1M34.3 135.7l.7 .3M34.3 135.7l-1.2 .7M34.4 137.2l-.4 .9M34.5 137.9l-.5 .2M34.8 136l.7 .3M34.8 136l.2 .1M34.8 136l-1.2 .7M34.9 137.5l-.7 .7-.2-.1M34.9 137.5l.2 .1M35 136.1l.7 .3M35 136.1l-1.2 .7"/>
<path d="M35.1 137.6l-.4 .9M35.1 138.3l-.4 .2M35.5 136.4l.6 .3M35.5 136.4l.2 .1M35.5 136.4l-1.2 .7M35.6 137.9l-.7 .7-.2-.1M35.6 137.9l.1 .1M35.7 136.5l.6 .3M35.7 136.5l-1.3 .7M35.7 138l-.3 .9M35.8 138.7l-.4 .2M36.1 136.8l.7 .2"/>
<path d="M36.1 136.8l.2 .1M36.1 136.8l-1.2 .7M36.2 138.2l-.7 .8-.1-.1M36.2 138.2l.2 .2M36.3 136.9l.7 .3M36.3 136.9l-1.2 .7M36.4 138.4l-.3 .9M36.5 139.1l-.4 .2M36.8 137.2l.7 .2M36.8 137.2l.2 .1M36.8 137.2l-1.2 .7M36.9 138.6l-.7 .8-.1-.1"/>
<path d="M36.9 138.6l.2 .1M37 137.3l.6 .2M37 137.3l-1.3 .7M37.1 138.7l-.4 1M37.1 139.4l-.4 .3M37.5 137.5l.6 .3M37.5 137.5l.1 .1M37.5 137.5l-1.3 .7M37.6 139l-.7 .8-.2-.1M37.6 139l.1 .1M37.6 137.6l.7 .3M37.6 137.6l-1.2 .8"/>
<path d="M37.7 139.1l-.3 1M37.8 139.8l-.4 .3M38.1 137.9l.7 .3M38.1 137.9l.2 .1M38.1 137.9l-1.2 .7M38.2 139.4l-.7 .8-.1-.1M38.2 139.4l.2 .1M38.3 138l.7 .3M38.3 138l-1.2 .7M38.4 139.5l-.4 1M38.8 138.3l.7 .3M38.8 138.3l.2 .1"/>
<path d="M38.8 138.3l-1.2 .7M38.9 139.8l-.7 .7h-.2M38.9 139.8l.2 .1M39 138.4l.7 .3M39 138.4l-1.3 .7M39.1 139.9l-.4 1M39.5 138.7l.6 .3M39.5 138.7l.2 .1M39.5 138.7l-1.3 .7M39.7 138.8l.6 .3M39.7 138.8l-1.3 .7M40.1 139.1l.7 .2"/>
<path d="M40.1 139.1l.2 .1M40.1 139.1l-1.2 .7M40.3 139.2l.7 .3M40.3 139.2l-1.2 .7M40.8 139.5l.7 .2M40.8 139.5l.2 .1M40.8 139.5l-1.2 .7M41 139.6l.7 .3M41 139.6l-1.2 .7M41.5 139.9l.6 .2M41.5 139.9h.2M41.5 139.9l-1.2 .7"/>
<path d="M41.7 139.9l.6 .3M41.7 139.9l-1.3 .8M38.5 140.2l-.5 .3M39.1 140.6l-.4 .3M39.6 140.2l-.8 .7h-.1M39.6 140.2l.2 .1M39.8 140.3l-.4 .9M39.8 141l-.4 .2M40.3 140.6l-.8 .7-.1-.1M40.3 140.6l.1 .1M40.4 140.7l-.4 .9M40.5 141.4l-.5 .2"/>
<path d="M40.9 141l-.7 .7-.2-.1M40.9 141l.2 .1M41.1 141.1l-.4 .9M41.1 141.7l-.4 .3M41.6 141.3l-.7 .8-.2-.1M41.6 141.3l.1 .1M41.7 141.4l-.3 1M41.8 142.1l-.4 .3M42.1 140.2l.7 .3M42.1 140.2l.2 .1M42.1 140.2l-1.2 .8M42.2 141.7l-.7 .8-.1-.1"/>
<path d="M42.2 141.7l.2 .1M42.3 140.3l.7 .3M42.3 140.3l-1.2 .8M42.4 141.8l-.3 1M42.5 142.5l-.4 .3M42.8 140.6l.7 .3M42.8 140.6l.2 .1M42.8 140.6l-1.2 .7M42.9 142.1l-.7 .8-.1-.1M42.9 142.1l.2 .1M43 140.7l.6 .3M43 140.7l-1.3 .7"/>
<path d="M43.1 142.2l-.4 .9M43.1 142.9l-.4 .2M43.5 141l.6 .2M43.5 141l.1 .1M43.5 141l-1.3 .7M43.6 142.5l-.7 .8-.2-.2M43.6 142.5l.1 .1M43.6 141.1l.7 .3M43.6 141.1l-1.2 .7M43.7 142.6l-.3 .9M43.8 143.3l-.4 .2M44.1 141.4l.7 .2"/>
<path d="M44.1 141.4l.2 .1M44.1 141.4l-1.2 .7M44.2 142.9l-.7 .7-.1-.1M44.2 142.9l.2 .1M44.3 141.5l.7 .3M44.3 141.5l-1.2 .7M44.4 143l-.4 .9M44.5 143.7l-.5 .2M44.7 144.3l.1 .1 1-.9 .7-.5h.6l55.2 31.8M44.8 141.8l.7 .2M44.8 141.8l.2 .1M44.8 141.8l-1.2 .7"/>
<path d="M44.9 143.3l-.7 .7-.2-.1M44.9 143.3l.2 .1M45 141.9l.6 .3M45 141.9l-1.3 .7M45.1 143.4l-.4 .9M45.2 144.1l-.5 .2M45.5 142.2l.6 .2M45.5 142.2l.1 .1M45.5 142.2l-1.3 .7M45.6 142.3l.7 .2M45.6 142.3l-1.2 .7M46.1 142.5l.7 .3"/>
<path d="M46.1 142.5l.2 .2M46.1 142.5l-1.2 .8M46.3 142.7l.7 .2M46.3 142.7l-1.2 .7M100.5 175.6a1.35 1.35 0 0 1 2-.6 2.53 2.53 0 0 1-2 3.4 1.29 1.29 0 0 1-.4-2.1zM101.1 176.3l.1-.1a.24 .24 0 0 1 .4 0 .24 .24 0 0 1-.1 .4 .3 .3 0 0 1-.2 .3 .3 .3 0 0 1-.3-.1zM101.2 177.4l.1-.1a.29 .29 0 0 1 .2 .4 .29 .29 0 0 1-.5 .1zM101.2 175.2a.26 .26 0 0 1 .3 .4 .26 .26 0 0 1-.5 .1z"/>
<circle cx="44" cy="70.8" r="1.42"/>
<circle cx="44" cy="70.8" r="6.7"/>
<circle cx="44" cy="75.1" r="1.13"/>
<circle cx="44" cy="66.5" r="1.13"/>
</g>
<g fill="none" stroke="#000" stroke-width=".21" stroke-dasharray="1.3 .6" stroke-dashoffset=".2">
<path d="M258.4 69.4v2.8M258.4 106.7v2.9M13.2 123.4l-2.3 1.4M13.9 123.8l-2.4 1.3M14.5 124.2l-2.3 1.3M15.2 124.6l-2.3 1.3M15.9 125l-2.4 1.3M16.5 125.3l-2.3 1.4M17.2 125.7l-2.3 1.4M17.9 126.1l-2.4 1.4M18.5 126.5l-2.3 1.3M19.2 126.9l-2.3 1.3"/>
<path d="M19.9 127.3l-2.4 1.3M20.5 127.6l-2.3 1.4M21.2 128l-2.3 1.4M21.9 128.4l-2.4 1.4M22.5 128.8l-2.3 1.3M23.2 129.2l-2.3 1.3M23.9 129.6l-2.4 1.3M24.5 130l-2.3 1.3M25.2 130.3l-2.3 1.4M25.9 130.7l-2.4 1.4M26.5 131.1l-2.3 1.4M27.2 131.5l-2.3 1.3"/>
<path d="M27.9 131.9l-2.4 1.3M28.5 132.3l-2.3 1.3M29.2 132.7l-2.3 1.3M29.9 133l-2.4 1.4M30.5 133.4l-2.3 1.4M31.2 133.8l-2.3 1.3M31.9 134.2l-2.4 1.3M32.5 134.6l-2.3 1.3M33.2 135l-2.3 1.3M33.9 135.3l-2.4 1.4M34.5 135.7l-2.3 1.4M35.2 136.1l-2.3 1.4"/>
<path d="M35.9 136.5l-2.4 1.3M36.5 136.9l-2.3 1.3M37.2 137.3l-2.3 1.3M37.9 137.7l-2.4 1.3M38.5 138l-2.3 1.4M39.2 138.4l-2.3 1.4M39.9 138.8l-2.4 1.3M40.5 139.2l-2.3 1.3M41.2 139.6l-2.3 1.3M41.9 140l-2.4 1.3M42.5 140.3l-2.3 1.4M43.2 140.7l-2.3 1.4"/>
<path d="M43.9 141.1l-2.4 1.4M44.5 141.5l-2.3 1.3M45.2 141.9l-2.3 1.3M45.9 142.3l-2.4 1.3M46.5 142.7l-2.3 1.3M47.2 143l-2.3 1.4"/>
</g>
<g fill="none" stroke="#000" stroke-width=".21" stroke-dasharray="1.3 .6" stroke-dashoffset=".5">
<path d="M260.1 65.3v2.3M260.1 74v2.3M260.1 107v2.3M13.7 123.7l-1.9 1.1M14.4 124.1l-1.9 1.1M15.1 124.5l-1.9 1.1M15.7 124.9l-1.9 1.1M16.4 125.3l-1.9 1M17.1 125.6l-1.9 1.1M17.7 126l-1.9 1.1M18.4 126.4l-1.9 1.1M19.1 126.8l-1.9 1.1"/>
<path d="M19.7 127.2l-1.9 1.1M20.4 127.6l-1.9 1.1M21.1 127.9l-1.9 1.1M21.7 128.3l-1.9 1.1M22.4 128.7l-1.9 1.1M23.1 129.1l-1.9 1.1M23.7 129.5l-1.9 1.1M24.4 129.9l-1.9 1.1M25.1 130.3l-1.9 1M25.7 130.6l-1.9 1.1M26.4 131l-1.9 1.1M27.1 131.4l-1.9 1.1"/>
<path d="M27.7 131.8l-1.9 1.1M28.4 132.2l-1.9 1.1M29.1 132.6l-1.9 1.1M29.7 132.9l-1.9 1.1M30.4 133.3l-1.9 1.1M31.1 133.7l-1.9 1.1M31.7 134.1l-1.9 1.1M32.4 134.5l-1.9 1.1M33 134.9l-1.8 1.1M33.7 135.3l-1.9 1M34.4 135.6l-1.9 1.1M35 136l-1.8 1.1"/>
<path d="M35.7 136.4l-1.9 1.1M36.4 136.8l-1.9 1.1M37 137.2l-1.8 1.1M37.7 137.6l-1.9 1.1M38.4 138l-1.9 1M39 138.3l-1.8 1.1M39.7 138.7l-1.9 1.1M40.4 139.1l-1.9 1.1M41 139.5l-1.8 1.1M41.7 139.9l-1.9 1.1M42.4 140.3l-1.9 1.1M43 140.6l-1.8 1.1"/>
<path d="M43.7 141l-1.9 1.1M44.4 141.4l-1.9 1.1M45 141.8l-1.8 1.1M45.7 142.2l-1.9 1.1M46.4 142.6l-1.9 1.1M47 143l-1.8 1M99.1 175.8l2 1.1M99.6 175.2a.38 .38 0 0 0-.5 0 .38 .38 0 0 0 0 .6 .5 .5 0 0 0 .5-.6M101.5 176.2l-1.9-1.1"/>
</g>
<path d="M258.4 72.2h9.2M267.6 69.4h-9.2M258.4 109.6h9.2M267.6 106.7h-9.2" fill="none" stroke="#000" stroke-width=".21" stroke-dasharray="1.3 .6" stroke-dashoffset="-.1"/>
<path d="M257.5 70.8l.9 1.4M258.4 69.4l-.9 1.4M257.5 108.1l.9 1.5M258.4 106.7l-.9 1.4" fill="none" stroke="#000" stroke-width=".21" stroke-dasharray="1.3 .6" stroke-dashoffset=".8"/>
<path d="M259.5 66.5l.6 1.1M259.5 75.1l.6 1.2M260.1 67.6h7.5M260.1 76.3h7.5M260.1 65.3l-.6 1.2M260.1 74l-.6 1.1M267.6 65.3h-7.5M267.6 74h-7.5M259.5 108.1l.6 1.2M260.1 109.3h7.5M260.1 107l-.6 1.1M267.6 107h-7.5" fill="none" stroke="#000" stroke-width=".21" stroke-dasharray="1.3 .6" stroke-dashoffset=".7"/>
<g fill="none" stroke="#000" stroke-width=".21" stroke-dasharray="1.3 .6">
<path d="M13.1 123.3l.1 .1M13.2 123.4h-.1M13.7 123.7h.1M13.8 123.7l.1 .1M13.9 123.8l-.2-.1M14.4 124.1h-.1M14.4 124.1l.1 .1M14.5 124.2l-.1-.1M15.1 124.5l-.1-.1M15.1 124.5l.1 .1M15.2 124.6l-.1-.1M15.7 124.9v-.1"/>
<path d="M15.8 124.9l.1 .1M15.9 125l-.2-.1M16.4 125.3l-.1-.1M16.4 125.3h.1M16.5 125.3h-.1M17.1 125.6h-.1M17.1 125.6l.1 .1M17.2 125.7l-.1-.1M17.7 126h.1M17.8 126l.1 .1M17.9 126.1l-.2-.1M18.4 126.4h-.1"/>
<path d="M18.4 126.4l.1 .1M18.5 126.5l-.1-.1M19.1 126.8h-.1M19.1 126.8l.1 .1M19.2 126.9l-.1-.1M19.7 127.2v-.1M19.8 127.2l.1 .1M19.9 127.3l-.2-.1M20.4 127.6l-.1-.1M20.4 127.6h.1M20.5 127.6h-.1M21.1 127.9h-.1"/>
<path d="M21.1 127.9l.1 .1M21.2 128l-.1-.1M21.7 128.3h.1M21.8 128.3l.1 .1M21.9 128.4l-.2-.1M22.4 128.7h-.1M22.4 128.7l.1 .1M22.5 128.8l-.1-.1M23.1 129.1h-.1M23.1 129.1l.1 .1M23.2 129.2l-.1-.1M23.7 129.5v-.1"/>
<path d="M23.8 129.5l.1 .1M23.9 129.6l-.2-.1M24.4 129.9l-.1-.1M24.4 129.9l.1 .1M24.5 130l-.1-.1M25.1 130.3l-.1-.1M25.1 130.3h.1M25.2 130.3h-.1M25.7 130.6h.1M25.8 130.6l.1 .1M25.9 130.7l-.2-.1M26.4 131h-.1"/>
<path d="M26.4 131l.1 .1M26.5 131.1l-.1-.1M27.1 131.4h-.1M27.1 131.4l.1 .1M27.2 131.5l-.1-.1M27.7 131.8h.1M27.8 131.8l.1 .1M27.9 131.9l-.2-.1M28.4 132.2l-.1-.1M28.4 132.2l.1 .1M28.5 132.3l-.1-.1M29.1 132.6l-.1-.1"/>
<path d="M29.1 132.6l.1 .1M29.2 132.7l-.1-.1M29.7 132.9h.1M29.8 132.9l.1 .1M29.9 133l-.2-.1M30.4 133.3h-.1M30.4 133.3l.1 .1M30.5 133.4l-.1-.1M31.1 133.7h-.1M31.1 133.7l.1 .1M31.2 133.8l-.1-.1M31.7 134.1h.1"/>
<path d="M31.8 134.1l.1 .1M31.9 134.2l-.2-.1M32.4 134.5l-.1-.1M32.4 134.5l.1 .1M32.5 134.6l-.1-.1M33 134.9v-.1M33.1 134.9l.1 .1M33.2 135l-.2-.1M33.7 135.3v-.1M33.8 135.3h.1M33.9 135.3h-.2M34.4 135.6h-.1"/>
<path d="M34.4 135.6l.1 .1M34.5 135.7l-.1-.1M35 136h.1M35.1 136l.1 .1M35.2 136.1l-.2-.1M35.7 136.4h.1M35.8 136.4l.1 .1M35.9 136.5l-.2-.1M36.4 136.8h-.1M36.4 136.8l.1 .1M36.5 136.9l-.1-.1M37 137.2v-.1"/>
<path d="M37.1 137.2l.1 .1M37.2 137.3l-.2-.1M37.7 137.6v-.1M37.8 137.6l.1 .1M37.9 137.7l-.2-.1M38.4 138l-.1-.1M38.4 137.9l.1 .1M38.5 138h-.1M39 138.3h.1M39.1 138.3l.1 .1M39.2 138.4l-.2-.1M39.7 138.7h.1"/>
<path d="M39.8 138.7l.1 .1M39.9 138.8l-.2-.1M40.4 139.1h-.1M40.4 139.1l.1 .1M40.5 139.2l-.1-.1M41 139.5v-.1M41.1 139.5l.1 .1M41.2 139.6l-.2-.1M41.7 139.9v-.1M41.8 139.9l.1 .1M41.9 140l-.2-.1M42.4 140.3l-.1-.1"/>
<path d="M42.4 140.3h.1M42.5 140.3h-.1M43 140.6h.1M43.1 140.6l.1 .1M43.2 140.7l-.2-.1M43.7 141h.1M43.8 141l.1 .1M43.9 141.1l-.2-.1M44.4 141.4h-.1M44.4 141.4l.1 .1M44.5 141.5l-.1-.1M45 141.8h.1"/>
<path d="M45.1 141.8l.1 .1M45.2 141.9l-.2-.1M45.7 142.2v-.1M45.8 142.2l.1 .1M45.9 142.3l-.2-.1M46.4 142.6l-.1-.1M46.4 142.6l.1 .1M46.5 142.7l-.1-.1M47 143v-.1M47.1 142.9l.1 .1M47.2 143h-.2"/>
</g>
<path d="M13.1 123.4a2.55 2.55 0 0 1-1.9 3.4l-.2-.1" fill="none" stroke="#000" stroke-width=".21" stroke-dasharray="1.3 .6" stroke-dashoffset=".1"/>
<path d="M99.5 174.9l1.6 .9M99.5 177l1.6 .9M100 174.4l-.1-.1a.28 .28 0 0 0-.4 .2 .28 .28 0 0 0 .2 .4l.3-.5M100 176.6l-.1-.1a.28 .28 0 0 0-.4 .1 .28 .28 0 0 0 .2 .4l.3-.4M101.5 175.2l-1.6-.9M101.5 177.3l-1.6-.9" fill="none" stroke="#000" stroke-width=".21" stroke-dasharray="1.3 .6" stroke-dashoffset=".9"/>
<path d="M11 124.6l2.1-1.2" fill="none" stroke="#000" stroke-width=".21" stroke-dasharray="1.3 .6" stroke-dashoffset=".3"/>
<text font-size="4.9" x="191.7" y="155">MODÜL: 3</text>
<g font-size="3.9" fill="#808080">
<text x="27.6" y="48.8" transform="rotate(45 27.6 48.8)">2x M8</text>
<text x="275.2" y="50.4" transform="rotate(-90 275.2 50.4)">-0,03</text>
<text x="36.5" y="57.8" transform="rotate(45 36.5 57.8)">16</text>
<text x="57" y="56.6" transform="rotate(-45 57 56.6)">20</text>
<text x="157.1" y="54.8">484,68</text>
<text x="279.1" y="59.3" transform="rotate(-90 279.1 59.3)">40 f7 -0,05</text>
<text x="49.8" y="63.8" transform="rotate(-45 49.8 63.8)">M10</text>
<text x="29.5" y="72.1" transform="rotate(-90 29.5 72.1)">26</text>
<text x="64" y="72.3" transform="rotate(-90 64 72.3)">38</text>
<text x="162.5" y="84.6">1263</text>
</g>
<g font-size="3.5">
<text x="26" y="92.9">M8 delikler kremayer</text>
<text x="26" y="97.5">yönü dikkate alınarak</text>
<text x="26" y="102">delinmelidir</text>
</g>
<g font-size="3.2">
<text x="153.6" y="186.8">1295021002</text>
<text x="153.6" y="190.8">UST TAMPON KREMAYERİ</text>
<text x="210.7" y="186.6">-</text>
<text x="154.3" y="194.8">/</text>
<text x="230.7" y="194.8">Ç-4140</text>
<text x="153.6" y="198.8">GAZ NİTRASYON / HRC</text>
<text x="230.7" y="198.7">Ø 50 x 1273</text>
<text x="230.8" y="202.6">12042.48</text>
</g>
<g font-size="2.8">
<text x="263.7" y="186.7">Ü.Adet:</text>
<text x="263.9" y="190.5">Vers.:</text>
<text x="211.6" y="194.8">Hammadde Adı:</text>
<text x="138.3" y="202.8">SON KAYIT:</text>
<text x="163.6" y="202.8">10 Mayıs 2021 Pazartesi 12:59:36</text>
<text x="212.1" y="198.7">Sip. Ölçüsü:</text>
<text x="212.3" y="202.7">Ağırlık:</text>
</g>
<g font-size="2.6">
<text x="265.9" y="194.4">GENEL TOLERANS</text>
<text x="264.2" y="198.5">DIN 7168 m T</text>
<text x="264.3" y="202.6">ÖLÇEK</text>
<text x="277.6" y="202.6">1:10</text>
<text x="286.5" y="202.6">A4</text>
</g>
<g font-size="2.5">
<text x="138.3" y="190.5">Parça Adı:</text>
<text x="138.5" y="186.5">Parça Kodu:</text>
<text x="201.2" y="186.5">Ü.Kodu:</text>
<text x="138.3" y="194.5">Kaplama Şekli:</text>
<text x="138.3" y="198.6">Isıl İşlem:</text>
<text x="6.7" y="206.7">F:\My Backups\server yedek\ARGE\TASARIMLAR\PROJELER_01\</text>
</g>
</svg>
